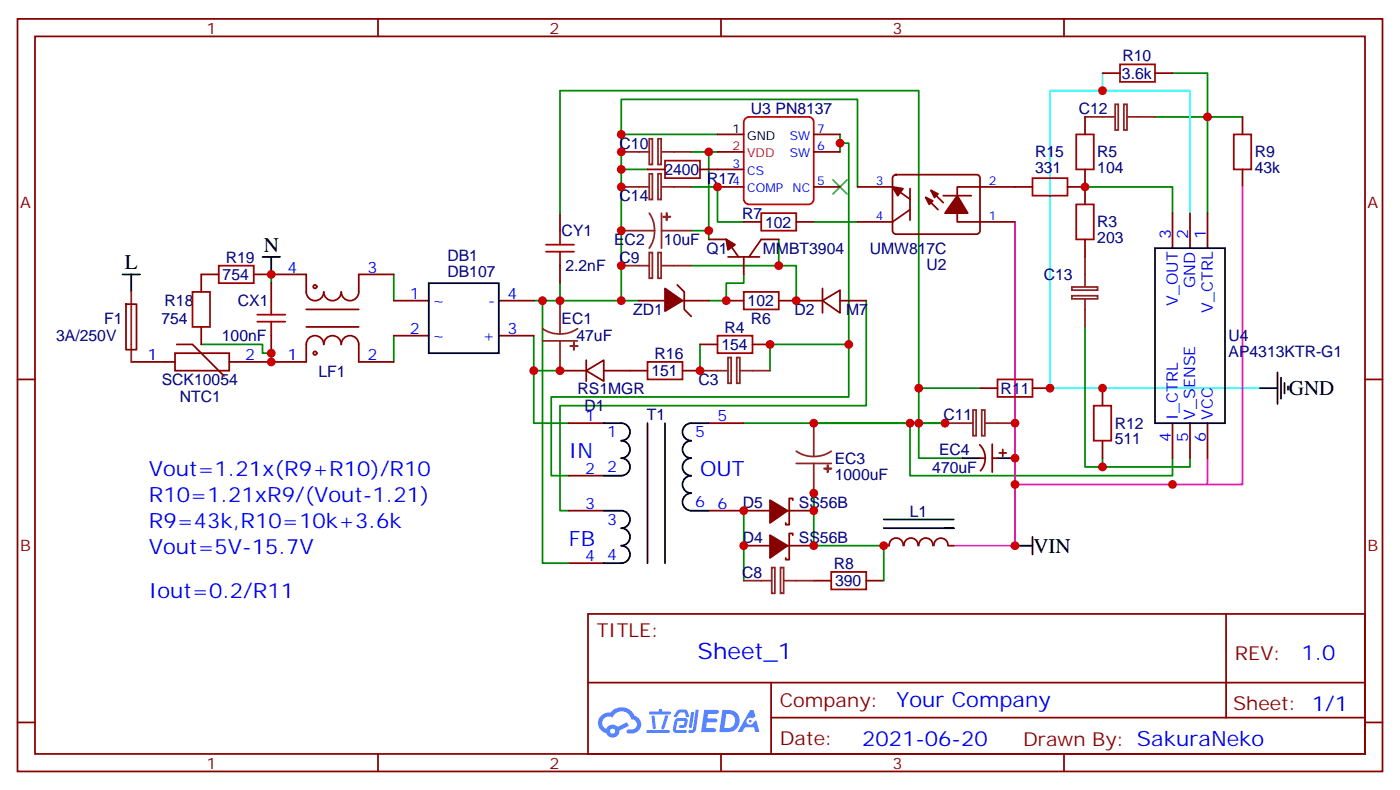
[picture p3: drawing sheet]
<svg xmlns="http://www.w3.org/2000/svg" width="282mm" height="159mm" viewBox="0 0 282 159" stroke-linecap="round" stroke-linejoin="round" font-family="sans-serif">
<g fill="none" stroke="#870000" stroke-width=".35">
<path d="M3.5 3.8h275.2v151.7h-275.2zM7.1 7.3h268.1v144.7h-268.1zM76.2 3.8v3.5M145.3 3.8v3.5M214.5 3.8v3.5M3.5 76.5h3.6M275.2 76.5h3.5M118.5 123.8h156.7v28.2h-156.7zM118.6 137.6h156.4M155.4 137.6v14.1M247.2 123.8v20.9M3.5 145.6h3.6"/>
<path d="M76.2 152v3.5M145.3 152v3.5M155.4 144.7h119.6M214.5 152v3.5M275.2 145.6h3.5"/>
</g>
<g fill="#5487ff">
<path d="M142 143.1h1.6a1.33 1.33 0 0 1 1.3 .2 .39 .39 0 0 1-.4 .6h-1.8l-.1 .9h1.7a.4 .4 0 0 1 .3 .4 .4 .4 0 0 1-.4 .4h-1.7l-.2 1.2h.8a1.24 1.24 0 0 1 1.2 .2 .39 .39 0 0 1-.3 .6h-2.7z"/>
<path d="M151.2 143.1h.7l.4 1.4-.7 .3a.74 .74 0 0 0-1.1 .3 .74 .74 0 0 0 .5 1 .74 .74 0 0 0 1-.6l.5-.3 .6 2.3h-.9l-.2-.9h-1.8l-.5 .9h-1z"/>
<path d="M139.3 143.5h.6l-.4 3a.31 .31 0 0 1-.3 .2 .31 .31 0 0 1-.3-.3z"/>
<path d="M140.2 143.1h.7l-.6 3.9a.97 .97 0 0 1-1.5 .6l.1-.4 .7-.1 .1-.1z"/>
<path d="M136.6 143.2l.4-.2h.9a.67 .67 0 0 1 .7 .5l.3 .9-.1 .2-.5-.1-.3-.9h-.9l-.2 .2a.95 .95 0 0 1-.9 .8l-.2-.2z"/>
<path d="M136.2 144.9l.5-.2h1.3a.75 .75 0 0 1 .5 1.3 .76 .76 0 0 1-.8 .7h-.6a.29 .29 0 0 1-.3-.3 .29 .29 0 0 1 .4-.3h.6l.2-.8-1.4 .1-.3 1.7 1.9 .1a.29 .29 0 0 1 .2 .3 .29 .29 0 0 1-.3 .2h-1.9l-.5-.3v-.4l.3-1.6z"/>
<path d="M130.4 147.2h4.4a.3 .3 0 0 1 .2 .3 .3 .3 0 0 1-.3 .2h-4.2l-.2-.1z"/>
<path d="M134.1 144.2h.6l-.8 2.7a.31 .31 0 0 1-.4 .1 .31 .31 0 0 1-.2-.2z"/>
<path d="M131.3 144.3h.6l.3 2.4-.3 .3-.3-.3z"/>
<path d="M130.9 143.4h1.9l.2-.5h.5l-.1 .5h1.6a.29 .29 0 0 1 .2 .4 .29 .29 0 0 1-.3 .2h-3.9l-.1-.1z"/>
<path d="M145.6 143.1l-.6 4.5h1.5a2.27 2.27 0 0 0 2.6-2.3 2.27 2.27 0 0 0-2.7-2.2zM146.4 143.9a1.5 1.5 0 0 1 1.8 1.5 1.5 1.5 0 0 1-1.9 1.4h-.3z"/>
<path d="M121.2 144.2a2.09 2.09 0 0 0 1 3.6 1.37 1.37 0 0 0 1.6 .9 1.37 1.37 0 0 0 1.1-1.4l1.9-1-.4-.7-1.9 .9a1.4 1.4 0 0 0-2.3 .4 1.32 1.32 0 0 1-.6-1.8 1.32 1.32 0 0 1 1.9-.5 1.98 1.98 0 0 1 2-1.2 1.98 1.98 0 0 1 1.8 1.6 1.03 1.03 0 0 1 1.1 .9 1.03 1.03 0 0 1-1 1.1h-.6a.41 .41 0 0 0-.5 .4 .41 .41 0 0 0 .4 .5 1.91 1.91 0 0 0 2.3-1 1.91 1.91 0 0 0-.6-2.4l-.5-.2a2.84 2.84 0 0 0-4.8-.7h-.3a2.26 2.26 0 0 0-1.6 .6zM123 147.4a.52 .52 0 0 1 1 0 .52 .52 0 0 1-1 0z"/>
<circle cx="151.2" cy="145.4" r=".28"/>
</g>
<g fill="none" stroke="#008700" stroke-width=".35">
<path d="M236.4 14.7h7v8.9h-10.6M125.2 27.1v-7.1h47.7v17.7M125.2 34.1h5.3M139.3 37.7h5.3v7h5.3M139.3 30.6h5.3M142.9 30.6v15.9h-3.6M144.6 27.1h-19.4v33.5h3.6M169.3 28.9h1.8v40.5h-15.9v5.3M169.3 27.1v3.5M218.7 37.7h17.7v5.3M250.5 23.6h-7.1v19.4M54.7 55.3v1.8"/>
<path d="M79.4 55.3v5.3M112.9 43v-24.7h72.3v59.9M112.9 57.1v3.5M142.9 46.5v1.8M149.9 55.3v1.8h-3.5v3.5h-3.5M157 53.6h3.5v7M157 48.3v5.3h-17.7M164 44.7h8.9M40.6 69.4h12.3v1.8h1.8v1.8M79.4 67.7v5.3M107.6 74.7v10.6h7.1M107.6 67.7v7h5.3"/>
<path d="M107.6 60.6h1.8M112.9 60.6h-3.5v52.9h5.3M112.9 60.6h12.3M141.1 69.4v5.3M171.1 69.4v10.6h-60v15.9h3.6M174.6 60.6v21.2h-61.7v21.1h1.8M197.6 78.2h-12.4v14.2h8.8M218.7 65.9v28.2h21.2v-1.7M149.9 85.3h40.6M183.4 85.3v10.6h53v-3.5M222.2 92.4v1.7M149.9 102.9v14.2"/>
<path d="M164 102.9v-3.5v10.6h14.2v7.1"/>
</g>
<g fill="none" stroke="#a10000" stroke-width=".35">
<path d="M225.8 13h7v3.5h-7zM134.1 32.4h7v3.5h-7zM208.1 35.9h7.1v3.5h-7.1zM217 27.1h3.5v7h-3.5zM248.7 27.1h3.5v7h-3.5zM38.8 58.8h3.5v7.1h-3.5zM44.1 53.6h7.1v3.5h-7.1zM110.1 49.3h5.6M110.1 50.7h5.6M112.9 46.5v2.8M112.9 50.7v2.9M149.9 58.8h7.1v3.6h-7.1z"/>
<path d="M153.5 43h7v3.5h-7zM217 41.2h3.5v7.1h-3.5zM51.9 63.4h5.6M51.9 64.8h5.6M54.7 60.6v2.8M54.7 64.8v2.9M130.5 73h7.1v3.5h-7.1zM144.6 67.7h7.1v3.5h-7.1zM201.1 76.5h7v3.5h-7zM220.5 81.8h3.5v7h-3.5zM167.6 115.3h7v3.5h-7z"/>
</g>
<g fill="none" stroke="#870000" stroke-width=".35">
<path d="M222.2 14.7h3.6M232.8 14.7h3.6M130.5 34.1h3.6M141.1 34.1h8.8M144.6 37.7h5.3M144.6 27.1h5.3M144.6 30.6h5.3M164 37.7h5.3M164 27.1h5.3M164 30.6h5.3M172.9 37.7h7l3.5 2.4M180.2 35.4l.4-.2h16.2a.71 .71 0 0 1 .8 .7v10.6a.76 .76 0 0 1-.8 .7h-16.2a.76 .76 0 0 1-.7-.7v-10.6z"/>
<path d="M183.4 38v6.4M186.6 39.8l2.5 2.5M187.7 38.4l2.4 2.5M190.1 39.4h5.7M208.1 37.7h-15.1v7h11.6M215.2 37.7h3.5M218.7 23.6v3.5M218.7 34.1v7.1M250.5 23.6v3.5M250.5 34.1v3.6M44.1 55.3h-3.5v3.5M51.2 55.3h10.5v3.5a1.76 1.76 0 0 0 1.8 1.8 1.76 1.76 0 0 0 1.8-1.8 1.76 1.76 0 0 0 1.7 1.8 1.76 1.76 0 0 0 1.8-1.8 1.76 1.76 0 0 0 1.8 1.8 1.76 1.76 0 0 0 1.7-1.8v-3.5h7.1"/>
<path d="M54.7 57.1v3.5M112.9 43v3.5M112.9 53.6v3.5M136.5 57.4l1.4 1.4v3.6l1.4 1.4M142.9 48.3h3.5l2.5 3.5M146.8 51.8h6.3M149.9 44.7h3.6M149.9 51.8v3.5M157 48.3h-3.5l-2.5 3.5M160.5 44.7h3.5M165.8 58.1v5M183.4 42.3l-3.5 2.4h-7"/>
<path d="M218.7 48.3v3.5M236.4 43v7M239.9 43v7M243.4 43v7M25.4 61.3h2.1v9.2l-2.1-.1zM26.5 73h8.8M35.3 71.2h10.9v3.5h-10.9zM35.6 69.4h3.2l6.4 6.4M40.6 65.9v3.5M46.2 73h15.5v-3.6a1.76 1.76 0 0 1 1.8-1.7 1.76 1.76 0 0 1 1.8 1.7 1.76 1.76 0 0 1 1.7-1.7 1.76 1.76 0 0 1 1.8 1.7 1.76 1.76 0 0 1 1.8-1.7 1.76 1.76 0 0 1 1.7 1.7v3.6h7.1M54.7 67.7v3.5M61.7 65.9h10.6"/>
<path d="M61.7 62.4h10.6M79.4 60.6h7M79.4 67.7h7M100.5 60.6h7.1M100.5 67.7h7.1M112.9 74.7h5.3M118.2 74.7l3.5-2.1v4.2zM118.2 72.6v4.2M121.7 74.7h8.8M128.8 60.6h5.3M137.6 60.6h5.3M137.6 74.7h3.5"/>
<path d="M141.1 69.4h3.5M146.4 60.6h3.5M151.7 69.4h3.5M157 60.6h8.8M165.8 60.6l3.5-2.1v4.6zM169.3 60.6h5.3M197.6 78.2h3.5M208.1 78.2h3.6M222.2 78.2v3.6M114.7 85.3h7M114.7 95.9h7M142.9 85.3h7"/>
<path d="M197.5 89.7a3.8 3.8 0 0 1 .1 5.2M197.6 92.4h1M200 89.5v5.7M200 92.4h1.1M201.4 91.3h1.4M202.1 90.6v1.4M222.2 88.8v3.6M236.4 85.3v7.1M239.9 85.3v7.1M243.4 85.3v7.1M114.7 102.9h7M114.7 113.5h7"/>
<path d="M142.9 102.9h12.3M149.9 110h5.3M158.7 110h5.3M158.7 102.9h5.3M159.8 107.9v-.4h-.7v5.3h-.7v-.3M159.8 100.8v-.3h-.7v5.3h-.7v-.4M164 117.1h3.6M174.6 117.1h3.6M178.2 110h1M179.3 110a1.41 1.41 0 0 1 1.4-1.5 1.41 1.41 0 0 1 1.4 1.5M182.2 110a1.41 1.41 0 0 1 1.4-1.5 1.41 1.41 0 0 1 1.5 1.5M185.2 110a1.41 1.41 0 0 1 1.4-1.5 1.41 1.41 0 0 1 1.4 1.5"/>
<path d="M188.3 110a1.41 1.41 0 0 1 1.4-1.5 1.41 1.41 0 0 1 1.4 1.5M191.2 110h1.1"/>
<circle cx="63.5" cy="57.8" r=".35"/>
<circle cx="63.5" cy="71.2" r=".35"/>
</g>
<path d="M222.2 14.7v3.6M239.9 43v-24.7h-28.2v59.9h42.3" fill="none" stroke="#0ff" stroke-width=".35"/>
<g fill="none" stroke="#000" stroke-width=".35">
<path d="M24.7 55.3h3.5M26.5 55.3v3.5M52.9 51.8h3.5M54.7 51.8v3.5M86.4 57.1h14.1v14.1h-14.1zM232.8 50h14.1v35.3h-14.1zM254 78.2h3.5M257.5 75.1v6.3M258.2 76.1v4.3M258.9 77.2v2.1M259.6 77.9v.7M121.7 85.3h3.5a1.76 1.76 0 0 1 1.8 1.8 1.76 1.76 0 0 1-1.8 1.7 1.76 1.76 0 0 1 1.8 1.8 1.76 1.76 0 0 1-1.8 1.8 1.76 1.76 0 0 1 1.8 1.7 1.76 1.76 0 0 1-1.8 1.8h-3.5"/>
<path d="M130.5 85.3v28.2M134.1 85.3v28.2M142.9 85.3h-3.6a1.76 1.76 0 0 0-1.7 1.8 1.76 1.76 0 0 0 1.7 1.7 1.76 1.76 0 0 0-1.7 1.8 1.76 1.76 0 0 0 1.7 1.8 1.76 1.76 0 0 0-1.7 1.7 1.76 1.76 0 0 0 1.7 1.8 1.76 1.76 0 0 0-1.7 1.7 1.76 1.76 0 0 0 1.7 1.8 1.76 1.76 0 0 0-1.7 1.8 1.76 1.76 0 0 0 1.7 1.7h3.6M194 92.4h3.6M201.1 92.4h3.5M121.7 102.9h3.5a1.76 1.76 0 0 1 1.8 1.8 1.76 1.76 0 0 1-1.8 1.8 1.76 1.76 0 0 1 1.8 1.7 1.76 1.76 0 0 1-1.8 1.8 1.76 1.76 0 0 1 1.8 1.8 1.76 1.76 0 0 1-1.8 1.7h-3.5M178.2 106.5h14.1h-1.8M178.2 104.7h14.1M204.6 110h3.5M208.1 108.2v3.6"/>
</g>
<path d="M250.5 37.7v59.9h-14.1M204.6 44.7v65.3h-12.3M243.4 92.4v5.2h-38.8" fill="none" stroke="#f0f" stroke-width=".35"/>
<g fill="none" stroke="#8c2424" stroke-width=".35">
<path d="M125.2 30.6h5.7M125.2 37.7h5.7M130.9 28h.6v5.2h-.6zM130.9 35h.6v5.2h-.6zM132.6 28h.7v5.2h-.7zM132.6 35h.7v5.2h-.7zM133.3 30.6h6M133.3 37.7h6M218.7 23.6h6M224.8 21h.6v5.2h-.6zM226.6 21h.6v5.2h-.6zM227.2 23.6h5.6"/>
<path d="M26.5 58.8v14.2M125.2 46.5h6.7M125.2 53.6h5.7M130.9 50.9h.6v5.2h-.6zM130.9 43l.8 1.6 .2 1.9M131.9 46.5l-.2 1.8-.8 1.7M132.6 50.9h.7v5.2h-.7zM133.3 46.5h6M133.3 43v7M133.3 53.6h6M216.1 57.9h5.2v.6h-5.2zM216.1 59.6h5.2v.7h-5.2z"/>
<path d="M218.7 51.8v6M109.4 66.3l1.6 .8 1.9 .2M109.4 68.7h7M112.9 60.6v6.7M112.9 68.7v6M116.4 66.3l-1.7 .8-1.8 .2M141.1 74.7h5.7M146.8 72.1h.6v5.2h-.6zM148.5 72.1h.7v5.2h-.7zM149.2 74.7h6M218.7 60.3v5.6M160.5 90.9l1.7 .9 1.8 .2"/>
<path d="M160.5 93.4h7.1M164 85.3v6.7M164 93.4v6M167.6 90.9l-1.7 .9-1.9 .2M190.5 85.3h5.6M196.1 82.7h.7v5.1h-.7zM197.9 82.7h.6v5.1h-.6zM198.6 85.3h6M149.9 117.1h5.7M155.6 114.4h.6v5.2h-.6zM157.3 114.4h.7v5.2h-.7zM158 117.1h6"/>
</g>
<g fill="#8c2424" stroke="#8c2424" stroke-width=".35">
<path d="M166.2 94.4l1.4 .1z"/>
<path d="M166.8 93.8l.1 1.4z"/>
<path d="M134.4 43v1.4z"/>
<path d="M133.7 43.7h1.4z"/>
<path d="M115 69.7l1.4 .1z"/>
<path d="M115.7 69.1v1.4z"/>
</g>
<g fill="#870000" stroke="#870000" stroke-width=".35">
<path d="M155.2 107.9l3.5 2.1-3.5 2.5z"/>
<path d="M155.2 100.8l3.5 2.1-3.5 2.5z"/>
<path d="M179.9 37.7l2.1 .3-1 1.4z"/>
<path d="M187.7 38.4l1.4 .7-.7 .7z"/>
<path d="M186.6 39.8l1.4 .7-.7 .7z"/>
<path d="M193 39.4l2.1 3.6h-4.6z"/>
<path d="M134.1 58.1l3.5 2.5-3.5 2.1z"/>
<path d="M146.4 48.3l1.8 1-1.4 1.1z"/>
</g>
<path d="M167.9 36.3l2.8 2.8M170.7 36.3l-2.8 2.8" fill="none" stroke="#3c3" stroke-width=".35"/>
<path d="M150.2 24l.8-.4h12a1.06 1.06 0 0 1 1 1v15.5a1.13 1.13 0 0 1-1 1.1h-12a1.13 1.13 0 0 1-1.1-1.1v-15.5z" fill="none" stroke="#c00" stroke-width=".35"/>
<g fill="#c00">
<circle cx="171.1" cy="69.4" r=".88"/>
<circle cx="155.2" cy="69.4" r=".88"/>
<circle cx="141.1" cy="74.7" r=".88"/>
<circle cx="146.4" cy="60.6" r=".88"/>
<circle cx="160.5" cy="60.6" r=".88"/>
<circle cx="125.2" cy="60.6" r=".88"/>
<circle cx="109.4" cy="60.6" r=".88"/>
<circle cx="112.9" cy="60.6" r=".88"/>
<circle cx="112.9" cy="74.7" r=".88"/>
<circle cx="243.4" cy="23.6" r=".88"/>
<circle cx="185.2" cy="78.2" r=".88"/>
<circle cx="222.3" cy="18.3" r=".88"/>
<circle cx="211.7" cy="78.2" r=".88"/>
<circle cx="222.3" cy="78.2" r=".88"/>
<circle cx="204.6" cy="110" r=".88"/>
<circle cx="222.3" cy="94.1" r=".88"/>
<circle cx="236.4" cy="97.6" r=".88"/>
<circle cx="204.6" cy="97.6" r=".88"/>
<circle cx="183.4" cy="85.3" r=".88"/>
<circle cx="185.2" cy="85.3" r=".88"/>
<circle cx="204.6" cy="92.4" r=".88"/>
<circle cx="204.6" cy="85.3" r=".88"/>
<circle cx="190.5" cy="85.3" r=".88"/>
<circle cx="164" cy="85.3" r=".88"/>
<circle cx="218.7" cy="37.7" r=".88"/>
<circle cx="178.2" cy="110" r=".88"/>
<circle cx="164" cy="99.4" r=".88"/>
<circle cx="164" cy="102.9" r=".88"/>
<circle cx="164" cy="110" r=".88"/>
<circle cx="149.9" cy="110" r=".88"/>
<circle cx="149.9" cy="102.9" r=".88"/>
<circle cx="107.6" cy="74.7" r=".88"/>
<circle cx="157" cy="53.6" r=".88"/>
<circle cx="142.9" cy="46.5" r=".88"/>
<circle cx="169.3" cy="28.9" r=".88"/>
<circle cx="125.2" cy="27.1" r=".88"/>
<circle cx="125.2" cy="53.6" r=".88"/>
<circle cx="125.2" cy="46.5" r=".88"/>
<circle cx="125.2" cy="37.7" r=".88"/>
<circle cx="125.2" cy="30.6" r=".88"/>
<circle cx="125.2" cy="34.1" r=".88"/>
<circle cx="144.6" cy="37.7" r=".88"/>
<circle cx="142.9" cy="30.6" r=".88"/>
<circle cx="54.7" cy="73" r=".88"/>
<circle cx="54.7" cy="71.2" r=".88"/>
<circle cx="54.7" cy="55.3" r=".88"/>
</g>
<text font-size="4.6" fill="#00f" x="140.6" y="132.8">Sheet_1</text>
<g font-size="4.2">
<text x="53.2" y="50.7">N</text>
<text x="25.2" y="54.2">L</text>
<text x="259.8" y="79.6">GND</text>
<text x="208.3" y="111.4">VIN</text>
</g>
<g font-size="4.2" fill="#00f">
<text x="30" y="95.9">Vout=1.21x(R9+R10)/R10</text>
<text x="114.7" y="92.4">IN</text>
<text x="141.1" y="95.9">OUT</text>
<text x="30" y="101.2">R10=1.21xR9/(Vout-1.21)</text>
<text x="30" y="106.5">R9=43k,R10=10k+3.6k</text>
<text x="30" y="111.8">Vout=5V-15.7V</text>
<text x="114.7" y="110">FB</text>
<text x="30" y="120.6">Iout=0.2/R11</text>
<text x="262.3" y="133">1.0</text>
<text x="180.7" y="142.6">Your Company</text>
<text x="173.8" y="150.4">2021-06-20</text>
</g>
<g font-size="3.9" fill="#800">
<text x="120.3" y="128.3">TITLE:</text>
<text x="248.9" y="133">REV:</text>
<text x="157.2" y="142.5">Company:</text>
<text x="248.6" y="143.2">Sheet: 1/1</text>
<text x="157.2" y="150.2">Date:</text>
<text x="206.2" y="150.3">Drawn By: SakuraNeko</text>
</g>
<g font-size="3.2" fill="#800">
<text x="41.6" y="6.8">1</text>
<text x="110.8" y="6.8">2</text>
<text x="179.9" y="6.8">3</text>
<text x="4.1" y="41.9">A</text>
<text x="275.7" y="41.9">A</text>
<text x="4.1" y="111.1">B</text>
<text x="275.7" y="111.1">B</text>
<text x="41.6" y="155">1</text>
<text x="110.8" y="155">2</text>
<text x="179.9" y="155">3</text>
</g>
<g font-size="3.2" fill="#000080">
<text x="226.2" y="15.9">3.6k</text>
<text x="226.3" y="12.4">R10</text>
<text x="151.4" y="22.9">U3 PN8137</text>
<text x="217.5" y="22.9">C12</text>
<text x="124.9" y="30">C10</text>
<text x="133.9" y="35.3">2400</text>
<text x="208.7" y="34.9">331</text>
<text x="208.7" y="31.7">R15</text>
<text x="221.2" y="34.9">104</text>
<text x="221.2" y="31.7">R5</text>
<text x="252.9" y="34.9">43k</text>
<text x="252.9" y="31.7">R9</text>
<text x="124.9" y="40.6">C14</text>
<text x="142.5" y="37">R17</text>
<text x="113.2" y="47.6">CY1</text>
<text x="149.6" y="44.1">R7</text>
<text x="154.2" y="45.9">102</text>
<text x="221.2" y="45.8">R3</text>
<text x="45.5" y="52.9">R19</text>
<text x="90.2" y="52.6">DB1</text>
<text x="123.8" y="49.4">EC2</text>
<text x="124.9" y="52.9">C9</text>
<text x="133.8" y="49.4">10uF</text>
<text x="142.4" y="51.2">Q1</text>
<text x="153.8" y="51.2">MMBT3904</text>
<text x="175.3" y="51.2">UMW817C</text>
<text x="221.2" y="49">203</text>
<text x="44.9" y="56.5">754</text>
<text x="90.2" y="55.9">DB107</text>
<text x="114" y="54.7">2.2nF</text>
<text x="186.8" y="54.3">U2</text>
<text x="210.4" y="56.4">C13</text>
<text x="21" y="65.3">F1</text>
<text x="32.5" y="65.3">754</text>
<text x="33.2" y="61.7">R18</text>
<text x="48" y="61.7">CX1</text>
<text x="113.2" y="65.3">EC1</text>
<text x="127.6" y="63.5">ZD1</text>
<text x="150.7" y="61.7">102</text>
<text x="151.4" y="65.3">R6</text>
<text x="160.2" y="63.5">D2</text>
<text x="170.6" y="63.5">M7</text>
<text x="11.3" y="68.8">3A/250V</text>
<text x="44.7" y="68.8">100nF</text>
<text x="116.2" y="68.8">47uF</text>
<text x="145.4" y="70.6">154</text>
<text x="146.1" y="67">R4</text>
<text x="247.6" y="71.9">AP4313KTR-G1</text>
<text x="247.6" y="68.7">U4</text>
<text x="32.6" y="77.6">SCK10054</text>
<text x="64.2" y="76">LF1</text>
<text x="131.3" y="75.9">151</text>
<text x="132" y="72.3">R16</text>
<text x="140.8" y="77.6">C3</text>
<text x="36.3" y="81.1">NTC1</text>
<text x="116.4" y="79.4">RS1MGR</text>
<text x="117.8" y="82.9">D1</text>
<text x="201.7" y="79.4">R11</text>
<text x="130.4" y="84.7">T1</text>
<text x="190.2" y="84.7">C11</text>
<text x="224.7" y="89.6">511</text>
<text x="224.7" y="86.5">R12</text>
<text x="168.3" y="93.5">EC3</text>
<text x="187.9" y="95.2">470uF</text>
<text x="189.3" y="91.7">EC4</text>
<text x="168.3" y="96.7">1000uF</text>
<text x="149.7" y="102.3">D5</text>
<text x="161.1" y="102.3">SS56B</text>
<text x="183.4" y="104.1">L1</text>
<text x="149.7" y="109.4">D4</text>
<text x="161.1" y="109.4">SS56B</text>
<text x="149.6" y="116.4">C8</text>
<text x="168.1" y="114.7">R8</text>
<text x="168.4" y="118.2">390</text>
</g>
<g font-size="3.2" fill="#00f">
<text x="236" y="48.3" transform="rotate(-90 236 48.3)">3</text>
<text x="239.5" y="48.3" transform="rotate(-90 239.5 48.3)">2</text>
<text x="243.1" y="48.3" transform="rotate(-90 243.1 48.3)">1</text>
<text x="58" y="55">4</text>
<text x="74.1" y="55">3</text>
<text x="240.9" y="58" transform="rotate(-90 240.9 58)">GND</text>
<text x="82.6" y="60.3">1</text>
<text x="87.1" y="61.7">~</text>
<text x="98.4" y="61.7">-</text>
<text x="102.3" y="60.3">4</text>
<text x="237.4" y="61.7" transform="rotate(-90 237.4 61.7)">V_OUT</text>
<text x="244.5" y="63.1" transform="rotate(-90 244.5 63.1)">V_CTRL</text>
<text x="82.6" y="67.3">2</text>
<text x="87.1" y="68.7">~</text>
<text x="97.2" y="68.7">+</text>
<text x="102.3" y="67.3">3</text>
<text x="29.7" y="72.6">1</text>
<text x="49.4" y="72.6">2</text>
<text x="58" y="72.6">1</text>
<text x="74.1" y="72.6">2</text>
<text x="117.9" y="84.9">1</text>
<text x="122.4" y="88.1">1</text>
<text x="140.2" y="88.1">5</text>
<text x="144.6" y="84.9">5</text>
<text x="236" y="89.1" transform="rotate(-90 236 89.1)">4</text>
<text x="237.4" y="84.6" transform="rotate(-90 237.4 84.6)">I_CTRL</text>
<text x="239.5" y="89.1" transform="rotate(-90 239.5 89.1)">5</text>
<text x="240.9" y="84.6" transform="rotate(-90 240.9 84.6)">V_SENSE</text>
<text x="243.1" y="89.1" transform="rotate(-90 243.1 89.1)">6</text>
<text x="244.5" y="84.6" transform="rotate(-90 244.5 84.6)">VCC</text>
<text x="117.9" y="95.5">2</text>
<text x="122.4" y="95.2">2</text>
<text x="117.9" y="102.6">3</text>
<text x="122.4" y="105.8">3</text>
<text x="140.2" y="102.2">6</text>
<text x="144.6" y="102.6">6</text>
<text x="117.9" y="113.2">4</text>
<text x="122.4" y="112.8">4</text>
</g>
<g font-size="2.5">
<text x="147.7" y="26.7">1</text>
<text x="150.6" y="28.2">GND</text>
</g>
<g font-size="2.5" fill="#00f">
<text x="159.2" y="28.2">SW</text>
<text x="164.7" y="26.7">7</text>
<text x="147.7" y="33.8">3</text>
<text x="150.6" y="35.2">CS</text>
<text x="159.2" y="31.7">SW</text>
<text x="164.7" y="30.3">6</text>
<text x="147.7" y="37.3">4</text>
<text x="150.6" y="38.7">COMP</text>
<text x="159.8" y="38.7">NC</text>
<text x="164.7" y="37.3">5</text>
<text x="176.6" y="37.3">3</text>
<text x="199.3" y="37.3">2</text>
<text x="176.6" y="44.4">4</text>
<text x="199.3" y="44.4">1</text>
</g>
<g font-size="2.5" fill="#f00">
<text x="147.7" y="30.3">2</text>
<text x="150.6" y="31.7">VDD</text>
</g>
</svg>
